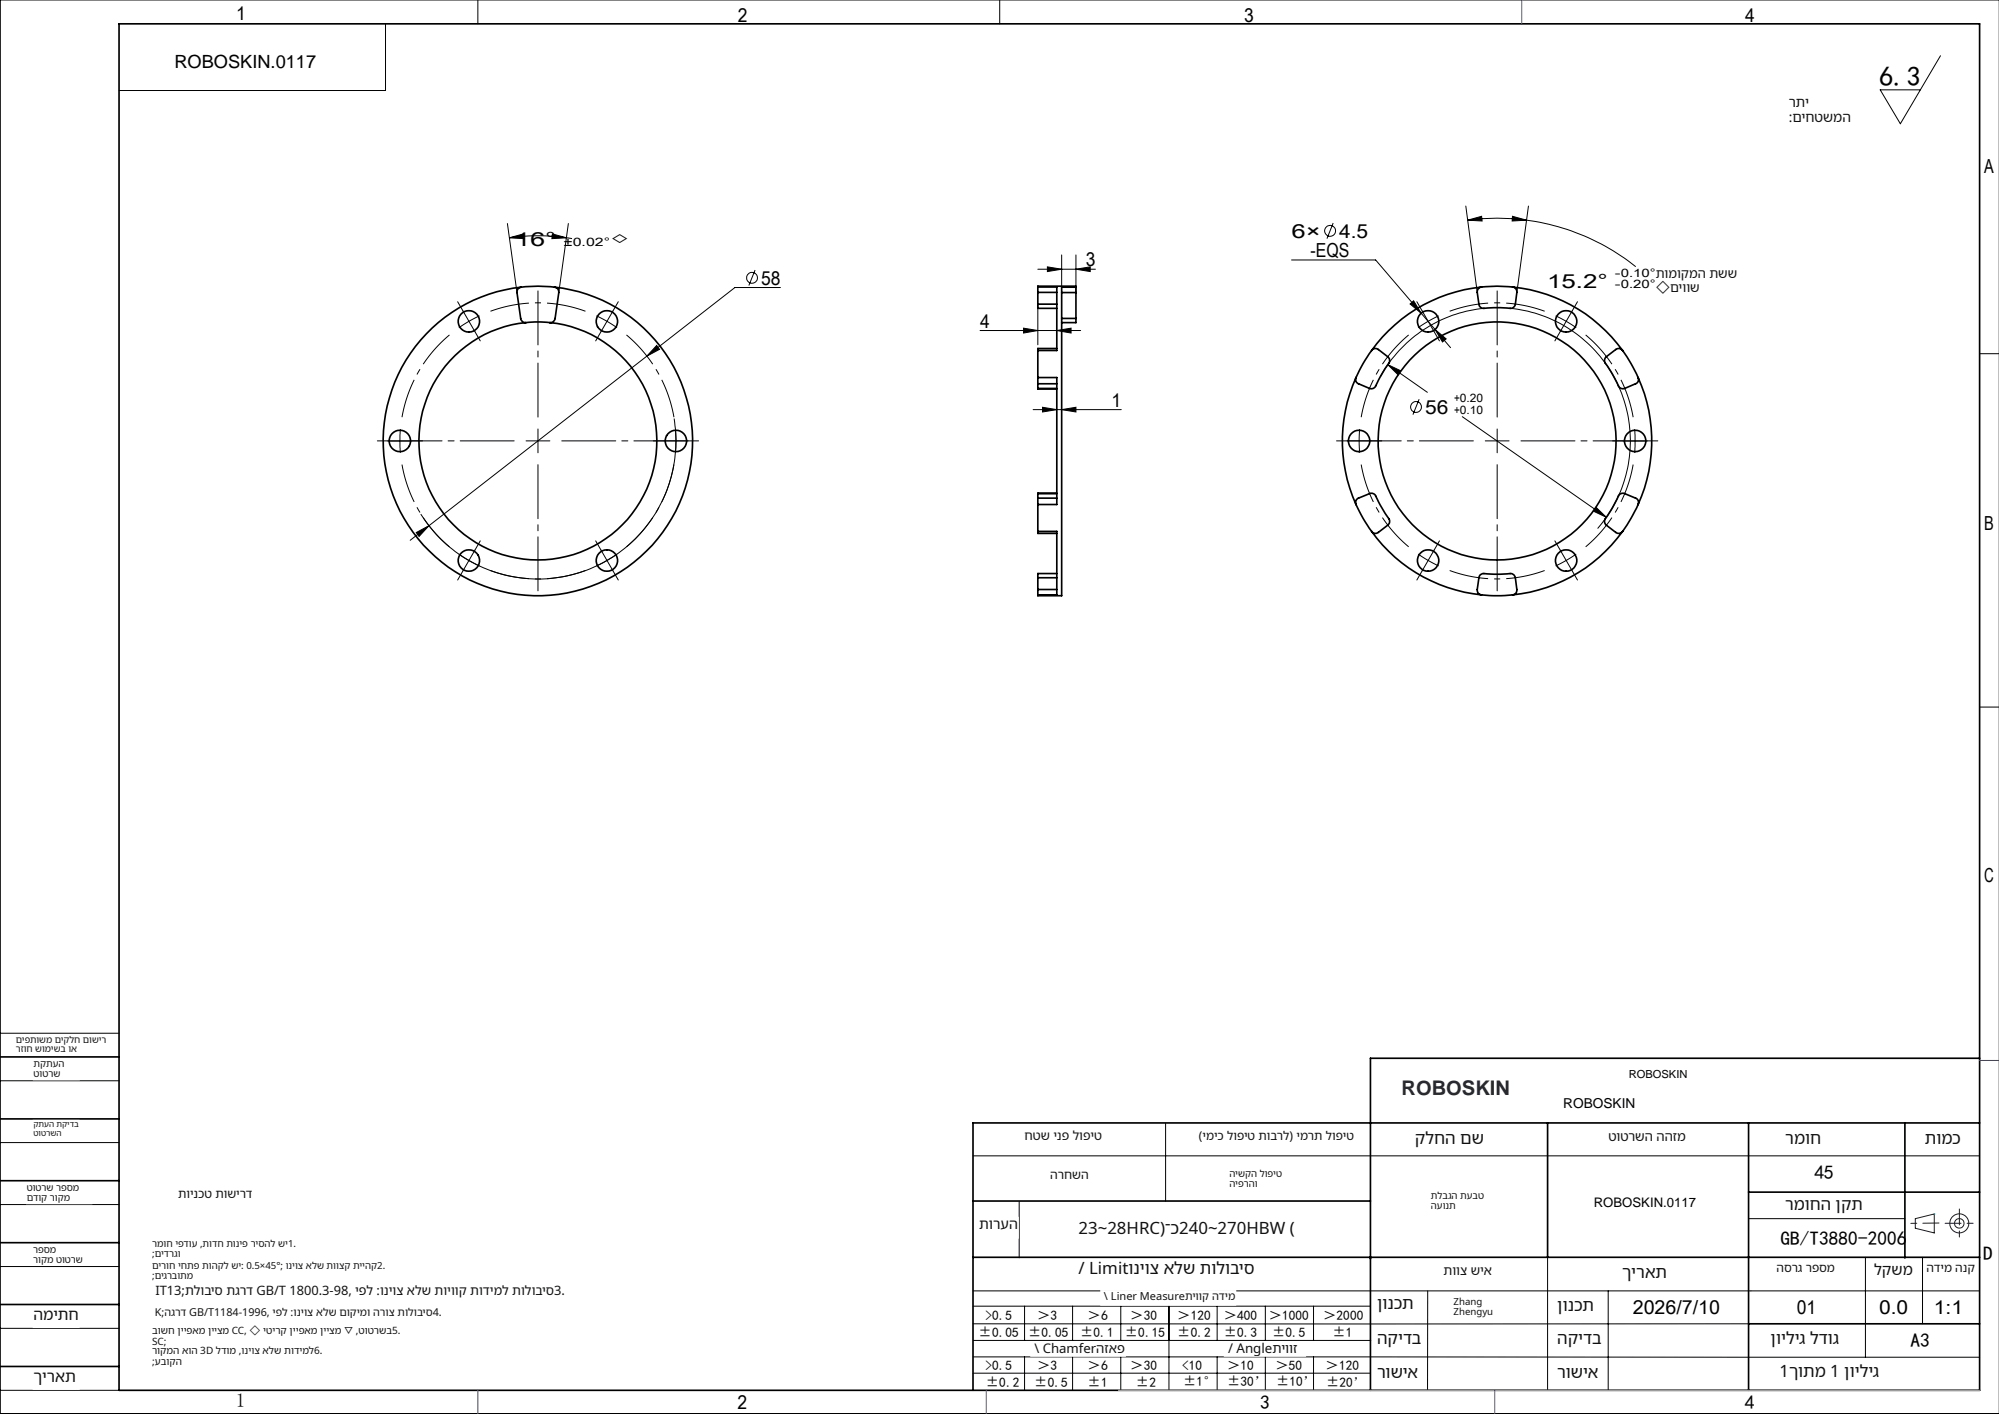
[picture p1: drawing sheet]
<svg xmlns="http://www.w3.org/2000/svg" width="420mm" height="297mm" viewBox="0 0 420 297" stroke-linecap="round" stroke-linejoin="round" font-family="sans-serif">
<g fill="none" stroke="#000" stroke-width=".21">
<path d="M100.4 0v5M210 0v5M420 0h-419.9v297h419.9M81 5v14h-56M407.7 11.7l-8.4 14.3-4.3-7.1h8.5M106.6 47l2 14.5M107 49.9l3-.8 .1 1zM107 49.9a42.9 42.9 0 0 1 12 0M116.1 49.1l2.9 .8-3 .2zM119 49.9l1.2 .2M119.4 47l-2 14.5M158.6 56.7l-1.3 3.3"/>
<path d="M218.1 56.5h12.1M220.1 56.1l3 .4-3 .5zM223.1 53.5v6.8M226.1 56.5l3-.4v.9zM226.1 53.5v8M271.4 54.6h17.6l9.6 11.2M280.1 46.8l-1.3 3.3M308 43.3l2.4 18.1M308.4 46.2l2.9-.8 .1 1zM308.4 46.2a45.5 45.5 0 0 1 12.3 0M317.8 45.4l2.9 .8-3 .2zM320.7 46.2a46.4 46.4 0 0 1 23 9.8"/>
<path d="M321.1 43.3l-2.4 18.1M138 72.6l.6 .8-2.7 1.4zM164 60.4h-9.6l-68.2 53.1M205.9 69.4h21.1M215.1 68.9l3 .5-3 .6zM218.1 63.9v8.5M222 69.4l3-.5v1.1zM291.6 76.6l2.7 1.3-.5 .8zM291.6 76.6l8.3 5.8M296.3 63.8l.7-.6 1.6 2.6zM298.6 65.8l2.9 3.4M301.5 69.2l2.3 2-.7 .6z"/>
<path d="M301.5 69.2l3.3 3.8M311.8 64.8a27.9 27.9 0 0 0-21.8 14.3M317.3 64.8a28 28 0 0 1 18.4 46.2M415.9 74.3h4.1M81.5 92.6h5M84.1 90.1l-.1 2.5 .1 2.5M141.6 87.9a29 29 0 0 1-18.3 31.9 29 29 0 0 1-34.9-11.8M217.1 86h18.5M219 85.5l3 .5-3 .5zM223.1 86l3-.5v1zM298.2 83.9l-1.3 3.2M307.2 87.5l30.3 21.2"/>
<path d="M341 92.6h5M343.4 90.1l.1 1.3-.1 3.7M87.5 111.9l2.6-1.5-2 2.3zM335.3 106.5l2.2 2.2-2.7-1.4zM415.9 148.5h4.1M0 217h25M0 227h25M0 240h25M244.9 236v16.3M0 253h25M204.4 242.8h211.5M214.1 252.4v11.8"/>
<path d="M367.4 256h32.8M0 266h25M0 279h25M204.4 271.1h211.5M204.4 278.1h163M204.4 274.4h83.5M215.3 274.4v7.1M225.4 274.4v7.1M235.5 274.4v7.1M245.6 274.4v17.6M255.7 274.4v7.1M265.9 274.4v7.1"/>
<path d="M276 274.4v7.1M300 271.1l-.1 21M325.2 264.1v27.9M337.9 271.1v20.9M391.9 264.1v21M403.9 264.1v14M0 292h25M204.4 285l211.5 .1M204.4 288.4h83.5M204.5 281.5h83.5M215.3 285v7M225.4 285v7"/>
<path d="M235.5 285v7M255.7 285v7M265.9 285v7M276 285v7M287.9 292h128"/>
<circle cx="158" cy="58.4" r="1.15"/>
<circle cx="279.5" cy="48.5" r="1.15"/>
<circle cx="297.5" cy="85.5" r="1.14"/>
</g>
<g fill="none" stroke="#000" stroke-width=".21" stroke-dasharray="30.5 1.3 1.3 1.3" stroke-linecap="butt">
<path d="M98.5 67.5l-2.1 1.3M98.5 67.5l2.2-1.2M127.5 67.5l-2.2-1.2M127.5 67.5l2.1 1.3M300.1 67.5l-2.1 1.3M300.1 67.5l2.2-1.2M329.1 67.5l-2.3-1.2M329.1 67.5l2.1 1.3M142 92.6l-.1-2.5M142 92.6l-.1 2.5M285.6 92.6l.1 2.5M285.6 92.6l.1-2.5"/>
<path d="M98.5 117.7l2.2 1.2M98.5 117.7l-2.1-1.3M127.5 117.7l2.1-1.3M127.5 117.7l-2.2 1.2M300.1 117.7l2.2 1.2M300.1 117.7l-2.1-1.3M329.1 117.7l2.1-1.3M329.1 117.7l-2.3 1.2"/>
</g>
<path d="M94.4 70.3a29 29 0 0 0-9.9 17.3M123 65.4a29 29 0 0 0-19.9 0M296 70.3a29 29 0 0 0-10 17.3M324.5 65.4a29 29 0 0 0-19.9 0M84.5 97.6a29 29 0 0 0 9.9 17.3M141.6 87.6a29 29 0 0 0-10-17.3M286 97.6a29 29 0 0 0 10 17.3M343.1 87.6a29 29 0 0 0-9.9-17.3M103.1 119.8a29 29 0 0 0 19.9 0M131.6 114.9a29 29 0 0 0 10-17.3M304.6 119.8a29 29 0 0 0 19.9 0M333.2 114.9a29 29 0 0 0 9.9-17.3" fill="none" stroke="#000" stroke-width=".21" stroke-dasharray="30.5 1.3 1.3 1.3" stroke-dashoffset="22.2" stroke-linecap="butt"/>
<g fill="none" stroke="#191924" stroke-width=".21">
<path d="M402.4 256l4-1v4l-4-1z"/>
<circle cx="411.7" cy="257" r="1"/>
<circle cx="411.7" cy="257" r="2"/>
</g>
<g fill="none" stroke="#000" stroke-width=".21" stroke-dasharray="30.5 1.3 1.3 1.3">
<path d="M97.3 65.3l-1.1-1.9M98.5 67.5l-1.2-2.2M98.5 67.5l1.3 2.2M99.8 69.7l1.1 1.9M126.3 69.7l-1.1 1.9M127.5 67.5l1.3-2.2M127.5 67.5l-1.2 2.2M128.8 65.3l1.1-1.9M298.8 65.3l-1.1-1.9M300.1 67.5l-1.3-2.2M300.1 67.5l1.2 2.2M301.3 69.7l1.1 1.9"/>
<path d="M327.8 69.7l-1.1 1.9M329.1 67.5l1.2-2.2M329.1 67.5l-1.3 2.2M330.3 65.3l1.1-1.9M81.5 92.6h-2.2M86.5 92.6h2.3M113 92.6v-2.5M113 92.6h-2.5M113 92.6v2.5M113 92.6h2.5M139.5 92.6h-2.2M142 92.6h2.5"/>
<path d="M142 92.6h-2.5M144.5 92.6h2.3M283.1 92.6h-2.3M285.6 92.6h-2.5M285.6 92.6h2.5M288.1 92.6h2.2M314.6 92.6v-2.5M314.6 92.6h-2.5M314.6 92.6v2.5M314.6 92.6h2.5M341.1 92.6h-2.3M346.1 92.6h2.2"/>
<path d="M97.3 119.9l-1.1 1.9M98.5 117.7l-1.2 2.2M98.5 117.7l1.3-2.1M99.8 115.6l1.1-2M126.3 115.6l-1.1-2M127.5 117.7l1.3 2.2M127.5 117.7l-1.2-2.1M128.8 119.9l1.1 1.9M298.8 119.9l-1.1 1.9M300.1 117.7l-1.3 2.2M300.1 117.7l1.2-2.1M301.3 115.6l1.1-2"/>
<path d="M327.8 115.6l-1.1-2M329.1 117.7l1.2 2.2M329.1 117.7l-1.3-2.1M330.3 119.9l1.1 1.9"/>
</g>
<path d="M108 92.6h-26.5M113 87.6v-26.5M113 97.6v26.5M118 92.6h26.5M309.6 92.6h-26.5M314.6 87.6v-26.5M314.6 97.6v26.5M319.6 92.6h26.5" fill="none" stroke="#000" stroke-width=".21" stroke-dasharray="30.5 1.3 1.3 1.3" stroke-dashoffset="19.1"/>
<g fill="none" stroke="#000" stroke-width=".35">
<path d="M25 5h390.9v287h-390.9zM109.5 60.3a.98 .98 0 0 0-.9 1.2l.8 5.4a1.03 1.03 0 0 0 1.1 .9M109.5 60.3a29.2 29.2 0 0 1 7 0M109.5 60.3a32.5 32.5 0 0 0-24.7 48.6 32.5 32.5 0 0 0 54.4 2.9 32.5 32.5 0 0 0-19.3-50.9l-3.4-.6M110.5 67.8l1.9-.2 3.1 .2M110.5 67.8a25 25 0 0 0-19.4 36.8 25 25 0 0 0 41.5 3.7 25 25 0 0 0-12.6-39.7l-2.9-.7-1.6-.1M116.5 60.3a.98 .98 0 0 1 .9 1.2l-.8 5.4a1.03 1.03 0 0 1-1.1 .9M218.1 73.6v5.7M218.1 60.3h3.9v13.3h-3.9M218.1 60.3v-.2h8v.2M218.1 79.3h3.9v26.7h-3.9M218.1 79.3v1.3"/>
<path d="M218.1 60.3v1.1M218.1 63.9v.9h3.9M218.1 61.4v2.5M218.1 61.4h3.9M218.1 63.9h3.9M222 73.2h-3.9v.4M223.1 61.5h3M223.1 66.9h3M226.1 60.3h-3v64.8h-5v-.1M226.1 60.3v1.2M226.1 66.9v.9h-3M226.1 61.5v5.4"/>
<path d="M284.9 79.3a32.4 32.4 0 0 0 0 26.7M288.2 73.6a.96 .96 0 0 1 1.4-.2l2 1.5a1 1 0 0 1 .2 1.4l-1.9 2.9-.9 1.9a.97 .97 0 0 1-1.2 .5l-2.4-1a1 1 0 0 1-.5-1.3M288.2 73.6a29.7 29.7 0 0 0-3.3 5.7M311.3 60.3a1.03 1.03 0 0 0-.9 1.1l.3 2.5a.97 .97 0 0 0 1.1 .9l2.1-.2 3.4 .2a1.03 1.03 0 0 0 1.1-.9l.3-2.5a1.03 1.03 0 0 0-.9-1.1M311.3 60.3a30.6 30.6 0 0 1 6.5 0M311.3 60.3a32.4 32.4 0 0 0-23.1 13.3M317.8 60.3a32.6 32.6 0 0 1 23.1 13.3M340.9 73.6a.99 .99 0 0 0-1.4-.2l-2 1.5a1 1 0 0 0-.2 1.4l1.5 2.3 1.2 2.5a1.03 1.03 0 0 0 1.3 .5l2.3-1a.93 .93 0 0 0 .6-1.3M340.9 73.6a32.3 32.3 0 0 1 3.3 5.7M344.2 79.3a32.4 32.4 0 0 1 0 26.7M218.1 81.6l3.9 .1M218.1 80.6h3.9"/>
<path d="M218.1 81.6h3.9M218.1 80.6v1M218.1 111.6h3.9v13.4h-3.9M218.1 106v5.6M218.1 104.6v1.4M218.1 111.6v.4h3.9M218.1 104.6h3.9M218.1 103.7h3.9M222 103.6h-3.9v1M284.9 106a1.02 1.02 0 0 1 .5-1.4l2.4-.9a1 1 0 0 1 1.2 .5l.9 1.8 1.9 2.9a.99 .99 0 0 1-.2 1.4l-2 1.5a.96 .96 0 0 1-1.4-.2M284.9 106a30.9 30.9 0 0 0 3.3 5.6M288.2 111.6a32.4 32.4 0 0 0 23.1 13.4"/>
<path d="M340.9 111.6a32.6 32.6 0 0 1-23.1 13.4M344.2 106a.95 .95 0 0 0-.6-1.4l-2.3-.9a1.06 1.06 0 0 0-1.3 .5l-1.2 2.4-1.5 2.3a.99 .99 0 0 0 .2 1.4l2 1.5a.99 .99 0 0 0 1.4-.2M344.2 106l-1.5 2.9-1.8 2.7M218.1 123.8v1.2M218.1 121.4v2.4M218.1 123.8h3.9M218.1 121.4h3.9M222 120.5h-3.9v.9M311.3 125a.98 .98 0 0 1-.9-1.2l.3-2.4a.97 .97 0 0 1 1.1-.9l2.1 .1 3.4-.1a1.03 1.03 0 0 1 1.1 .9l.3 2.4a.98 .98 0 0 1-.9 1.2M311.3 125a30.6 30.6 0 0 0 6.5 0M0 222h25M0 235h25"/>
<path d="M325.2 235.9v28.2M367.4 235.9v56.1M400.2 235.9v28.3M415.9 235.9h-211.5v56.1M415.9 222.3h-128v69.7M0 248h25M204.4 252.3h83.5M367.4 250.4h48.5M0 261h25M0 274h25M204.4 264.1h211.5M367.4 278.1h48.5"/>
<path d="M0 287h25"/>
<circle cx="98.5" cy="67.5" r="2.25"/>
<circle cx="127.5" cy="67.5" r="2.26"/>
<circle cx="300" cy="67.5" r="2.24"/>
<circle cx="329" cy="67.5" r="2.24"/>
<circle cx="84" cy="92.6" r="2.25"/>
<circle cx="142" cy="92.6" r="2.25"/>
<circle cx="285.5" cy="92.6" r="2.24"/>
<circle cx="314.5" cy="92.6" r="25"/>
<circle cx="343.6" cy="92.6" r="2.25"/>
<circle cx="98.5" cy="117.7" r="2.25"/>
<circle cx="127.5" cy="117.7" r="2.25"/>
<circle cx="300" cy="117.7" r="2.24"/>
<circle cx="329" cy="117.7" r="2.24"/>
</g>
<path d="M407.4 256.9l-5.9 .1M408.7 256.9h6M411.7 253.9v6" fill="none" stroke="#191924" stroke-width=".21" stroke-dasharray="6.3 1.3 1.3 1.3" stroke-dashoffset="3"/>
<path d="M235 292h180.9" fill="none" stroke="#c0c0c0" stroke-width=".21"/>
<path d="M319.7 0v5M415.9 222.7h4.1M100.4 292v5M207.2 292v5M314 292v5" fill="none" stroke="#00f" stroke-width=".21"/>
<path d="M406.4 255h.1" fill="none" stroke="#0ff" stroke-width=".21"/>
<g fill="#000">
<path d="M116.1 49.1l2.9 .8-3 .2zM107 49.9l3-.8 .1 1zM87.5 111.9l.6 .8 2-2.3zM138 72.6l-2.1 2.2 2.7-1.4zM335.3 106.5l-.5 .8 2.7 1.4zM291.6 76.6l2.2 2.1 .5-.8zM301.5 69.2l1.6 2.6 .7-.6zM296.3 63.8l2.3 2-1.6-2.6zM317.8 45.4l2.9 .8-3 .2zM308.4 46.2l2.9-.8 .1 1z"/>
<path d="M226.1 56.5l3-.4v.9zM220.1 56.1l3 .4-3 .5z"/>
<path d="M215.1 68.9l3 .5-3 .6zM222 69.4l3-.5v1.1z"/>
<path d="M219 85.5l3 .5-3 .5zM223.1 86l3-.5v1z"/>
</g>
<g fill="#fff" stroke="#fff" stroke-width=".35">
<path d="M36.7 9.6h31v5.9h-31z"/>
<path d="M334.9 250.2h22.4v4.3h-22.4z"/>
<path d="M347.9 56.1h20.3v5.8h-20.3z"/>
<path d="M37.4 249.6h15.6v4.8h-15.6z"/>
<path d="M32 260.2h31.4v4.2h-31.4z"/>
<path d="M32 264.9h56v4.3h-56z"/>
<path d="M32 269.7h87.4v4.2h-87.4z"/>
<path d="M32 274.4h61.4v4.3h-61.4z"/>
<path d="M32 278.5h54v4.4h-54z"/>
<path d="M32 282.7h37v4.5h-37z"/>
<path d="M375.8 20.2h17.5v6h-17.5z"/>
<path d="M5.6 248.5h13.6v4.3h-13.6z"/>
<path d="M7 274.5h9.6v4.3h-9.6z"/>
<path d="M7 287.5h9.6v4.3h-9.6z"/>
<path d="M7 261.5h10.9v4.2h-10.9z"/>
<path d="M3.3 217.4h19.1v4.2h-19.1z"/>
<path d="M7 235.4h9.6v4.2h-9.6z"/>
<path d="M7.1 222.5h9.5v4.2h-9.5z"/>
<path d="M300.6 250.2h12.3v4.3h-12.3z"/>
<path d="M404.4 237.3h8.2v4.2h-8.2z"/>
<path d="M215.3 237.3h16.3v4.2h-16.3z"/>
<path d="M251.9 237.3h32.6v4.2h-32.6z"/>
<path d="M205.7 255.8h8.2v4.2h-8.2z"/>
<path d="M220.6 245.5h8.2v4.3h-8.2z"/>
<path d="M258.3 245.5h16.3v4.3h-16.3z"/>
<path d="M226.6 256.2h48.9v4.3h-48.9z"/>
<path d="M375.1 237.3h16.3v4.3h-16.3z"/>
<path d="M337.9 237.3h16.3v4.3h-16.3z"/>
<path d="M342.2 224.2h50.8v4.4h-50.8z"/>
<path d="M297.3 237.3h16.3v4.2h-16.3z"/>
<path d="M404.8 265.2h10.2v4.2h-10.2z"/>
<path d="M393.7 265.2h8.2v4.2h-8.2z"/>
<path d="M289.3 272h10.2v4.2h-10.2z"/>
<path d="M303.3 265.5h10.2v4.2h-10.2z"/>
<path d="M289.3 279.5h10.2v4.2h-10.2z"/>
<path d="M327.2 286.5h10.2v4.3h-10.2z"/>
<path d="M373 286.3h36.6v4.2h-36.6z"/>
<path d="M327.2 279.4h10.2v4.2h-10.2z"/>
<path d="M373.2 265.2h12.3v4.2h-12.3z"/>
<path d="M289.3 286.6h10.2v4.2h-10.2z"/>
<path d="M305.4 272.5h12.2v4.3h-12.2z"/>
<path d="M231.3 271.1h28.3v3h-28.3z"/>
<path d="M216.6 281.9h19.8v2.9h-19.8z"/>
<path d="M257.3 281.9h16.9v2.9h-16.9z"/>
<path d="M225.7 264.7h39.5v5.2h-39.5z"/>
<path d="M372 279.5h16.3v4.2h-16.3z"/>
<path d="M340.8 265.5h10.2v4.2h-10.2z"/>
<path d="M327.2 272.5h10.2v4.3h-10.2z"/>
<path d="M375.1 251.4h16.3v4.2h-16.3z"/>
<path d="M328.5 229.2h78.3v4.4h-78.3z"/>
<path d="M342.2 223.6h51.5v3.6h-51.5z"/>
</g>
<text font-size="5.8" x="394.8" y="18">6.3</text>
<text font-size="4.2" fill="#1f2633" x="294.5" y="230">ROBOSKIN</text>
<g font-size="4.1">
<text x="49.6" y="4.3">1</text>
<text x="155.1" y="4.6">2</text>
<text x="261.4" y="4.6">3</text>
<text x="366.6" y="4.6">4</text>
<text x="416.9" y="36.3">A</text>
<text x="108.2" y="51.6">16°</text>
<text x="128.2" y="51.6">◇</text>
<text x="271.4" y="49.9">6×</text>
<text x="281.4" y="49.9">4.5</text>
<text x="159.9" y="59.8">58</text>
<text x="228.1" y="56">3</text>
<text x="275.4" y="54">-EQS</text>
<text x="325.1" y="60.5">15.2°</text>
<text x="205.9" y="68.8">4</text>
<text x="233.6" y="85.4">1</text>
<text x="299.4" y="86.9">56</text>
<text x="416.9" y="111.3">B</text>
<text x="416.9" y="185.3">C</text>
<text x="381.2" y="247.7">45</text>
<text x="374.1" y="261.4">GB/T3880-2006</text>
<text x="416.7" y="264.6">D</text>
<text x="343.1" y="276">2026/7/10</text>
<text x="377.5" y="276">01</text>
<text x="394.8" y="276">0.0</text>
<text x="406.3" y="276">1:1</text>
<text x="401.4" y="283">A3</text>
<text x="49.6" y="295.6">1</text>
<text x="154.9" y="296">2</text>
<text x="264.7" y="296">3</text>
<text x="366.6" y="296">4</text>
</g>
<text font-size="3.8" x="36.7" y="14.2">ROBOSKIN.0117</text>
<g font-size="3.5" fill="#111">
<text x="297.3" y="240.2">קלחה םש</text>
<text x="375.1" y="240.2">רמוח</text>
<text x="404.4" y="240.2">תומכ</text>
<text x="375.1" y="254.2">רמוחה ןקת</text>
<text x="226.6" y="259.1">23~28HRC(־כ240~270HBW )</text>
<text x="226.6" y="267.6">/ Limitוניוצ אלש תולוביס</text>
<text x="340.8" y="268.4">ךיראת</text>
<text x="289.3" y="274.9">ןונכת</text>
<text x="327.2" y="275.4">ןונכת</text>
<text x="289.3" y="282.4">הקידב</text>
<text x="327.2" y="282.3">הקידב</text>
<text x="372" y="282.4">ןויליג לדוג</text>
<text x="289.3" y="289.5">רושיא</text>
<text x="327.2" y="289.4">רושיא</text>
<text x="373.9" y="289.2">1ךותמ 1 ןויליג</text>
</g>
<g font-size="3.3" fill="#111">
<text x="7" y="277.2">המיתח</text>
<text x="7" y="290.3">ךיראת</text>
</g>
<text font-size="3.2" fill="#111" x="393.7" y="267.8">לקשמ</text>
<text font-size="3" fill="#111" x="205.7" y="258.2">תורעה</text>
<g font-size="2.9" fill="#111">
<text x="375.8" y="22.5">רתי</text>
<text x="375.8" y="25.6">:</text>
<text x="376.6" y="25.6">םיחטשמה</text>
</g>
<text font-size="2.9" x="328.5" y="232.7">ROBOSKIN</text>
<g font-size="2.8" fill="#111">
<text x="337.9" y="239.6">טוטרשה ההזמ</text>
<text x="217.4" y="284.1">\ Chamferהזאפ</text>
<text x="258" y="284.2">/ Angleתיווז</text>
</g>
<g font-size="2.8">
<text x="334.9" y="253.6">ROBOSKIN.0117</text>
<text x="205.6" y="280.8">±0.05</text>
<text x="207" y="277.2">&gt;0.5</text>
<text x="216" y="280.8">±0.05</text>
<text x="217.9" y="277.2">＞3</text>
<text x="227" y="280.8">±0.1</text>
<text x="228.5" y="277.2">＞6</text>
<text x="236.3" y="280.8">±0.15</text>
<text x="237.5" y="277.2">＞30</text>
<text x="247.4" y="280.8">±0.2</text>
<text x="247.4" y="277.2">＞120</text>
<text x="257.1" y="280.8">±0.3</text>
<text x="257.1" y="277.2">＞400</text>
<text x="266.6" y="277.2">＞1000</text>
<text x="267.3" y="280.8">±0.5</text>
<text x="278" y="277.2">＞2000</text>
<text x="279.9" y="280.8">±1</text>
<text x="207" y="287.8">&gt;0.5</text>
<text x="217.9" y="287.8">＞3</text>
<text x="228.5" y="287.8">＞6</text>
<text x="237.5" y="287.8">＞30</text>
<text x="248.4" y="287.8">&lt;10</text>
<text x="257.8" y="287.8">＞10</text>
<text x="268" y="287.8">＞50</text>
<text x="278.5" y="287.8">＞120</text>
<text x="207.1" y="291.3">±0.2</text>
<text x="217.3" y="291.3">±0.5</text>
<text x="228.5" y="291.3">±1</text>
<text x="238.7" y="291.3">±2</text>
<text x="248.6" y="291.1">±1°</text>
<text x="257.8" y="291.1">±30’</text>
<text x="268.1" y="291.1">±10’</text>
<text x="278.6" y="291.2">±20’</text>
</g>
<g font-size="2.7" fill="#111">
<text x="347.9" y="61.3">◇םיווש</text>
<text x="303.3" y="267.7">תווצ שיא</text>
<text x="32.7" y="271.9">IT13;תלוביס תגרד GB/T 1800.3-98, יפל :וניוצ אלש תויווק תודימל תולוביס3.</text>
</g>
<g font-size="2.6" fill="#111">
<text x="215.3" y="239.5">חטש ינפ לופיט</text>
<text x="37.4" y="251.7">תוינכט תושירד</text>
<text x="220.6" y="247.6">הרחשה</text>
</g>
<g font-size="2.5" fill="#111">
<text x="251.9" y="239.4">)ימיכ לופיט תוברל( ימרת לופיט</text>
<text x="373.2" y="267.3">הסרג רפסמ</text>
<text x="404.8" y="267.3">הדימ הנק</text>
</g>
<g font-size="2.4">
<text x="118.4" y="51.6">±0.02°</text>
<text x="339.3" y="58.1">-0.10°תומוקמה תשש</text>
<text x="339.3" y="60.5">-0.20°</text>
<text x="305.5" y="84.5">+0.20</text>
<text x="305.5" y="86.9">+0.10</text>
</g>
<text font-size="2.3" x="342.2" y="226.5">ROBOSKIN</text>
<g font-size="2.3" fill="#111">
<text x="231.9" y="273">\ Liner Measureתיווק הדימ</text>
<text x="32.6" y="276.3">K;הגרד GB/T1184-1996, יפל :וניוצ אלש םוקימו הרוצ תולוביס4.</text>
</g>
<g font-size="2.1" fill="#111">
<text x="32" y="280.2">בושח ןייפאמ ןייצמ CC, ◇ יטירק ןייפאמ ןייצמ ▽ ,טוטרשב5.</text>
<text x="32" y="284.5">רוקמה אוה 3D לדומ ,וניוצ אלש תודימל6.</text>
<text x="32" y="282.4">SC;</text>
<text x="32" y="286.7">;</text>
<text x="32.5" y="286.7">עבוקה</text>
</g>
<g font-size="2" fill="#111">
<text x="3.3" y="219">םיפתושמ םיקלח םושיר</text>
<text x="3.3" y="221">רזוח שומישב וא</text>
<text x="7.1" y="224.2">תקתעה</text>
<text x="7.1" y="226.3">טוטרש</text>
<text x="5.6" y="250.2">טוטרש רפסמ</text>
<text x="258.3" y="247.2">הישקה לופיט</text>
<text x="258.3" y="249.3">היפרהו</text>
<text x="300.6" y="251.9">תלבגה תעבט</text>
<text x="5.6" y="252.3">םדוק רוקמ</text>
<text x="300.6" y="254">העונת</text>
<text x="7" y="263.1">רפסמ</text>
<text x="32" y="261.8">רמוח יפדוע ,תודח תוניפ ריסהל שי1.</text>
<text x="32" y="264">;</text>
<text x="32.5" y="264">םידרגו</text>
<text x="7" y="265.3">רוקמ טוטרש</text>
<text x="32" y="266.6">םירוח יחתפ תוהקל שי: 0.5×45°; וניוצ אלש תווצק תייהק2.</text>
<text x="32" y="268.7">;</text>
<text x="32.5" y="268.7">םיגרבותמ</text>
<text x="305.4" y="274.2">Zhang</text>
<text x="305.4" y="276.3">Zhengyu</text>
</g>
<g font-size="1.7" fill="#111">
<text x="7" y="238.6">טוטרשה</text>
<text x="7" y="236.8">קתעה תקידב</text>
</g>
</svg>
